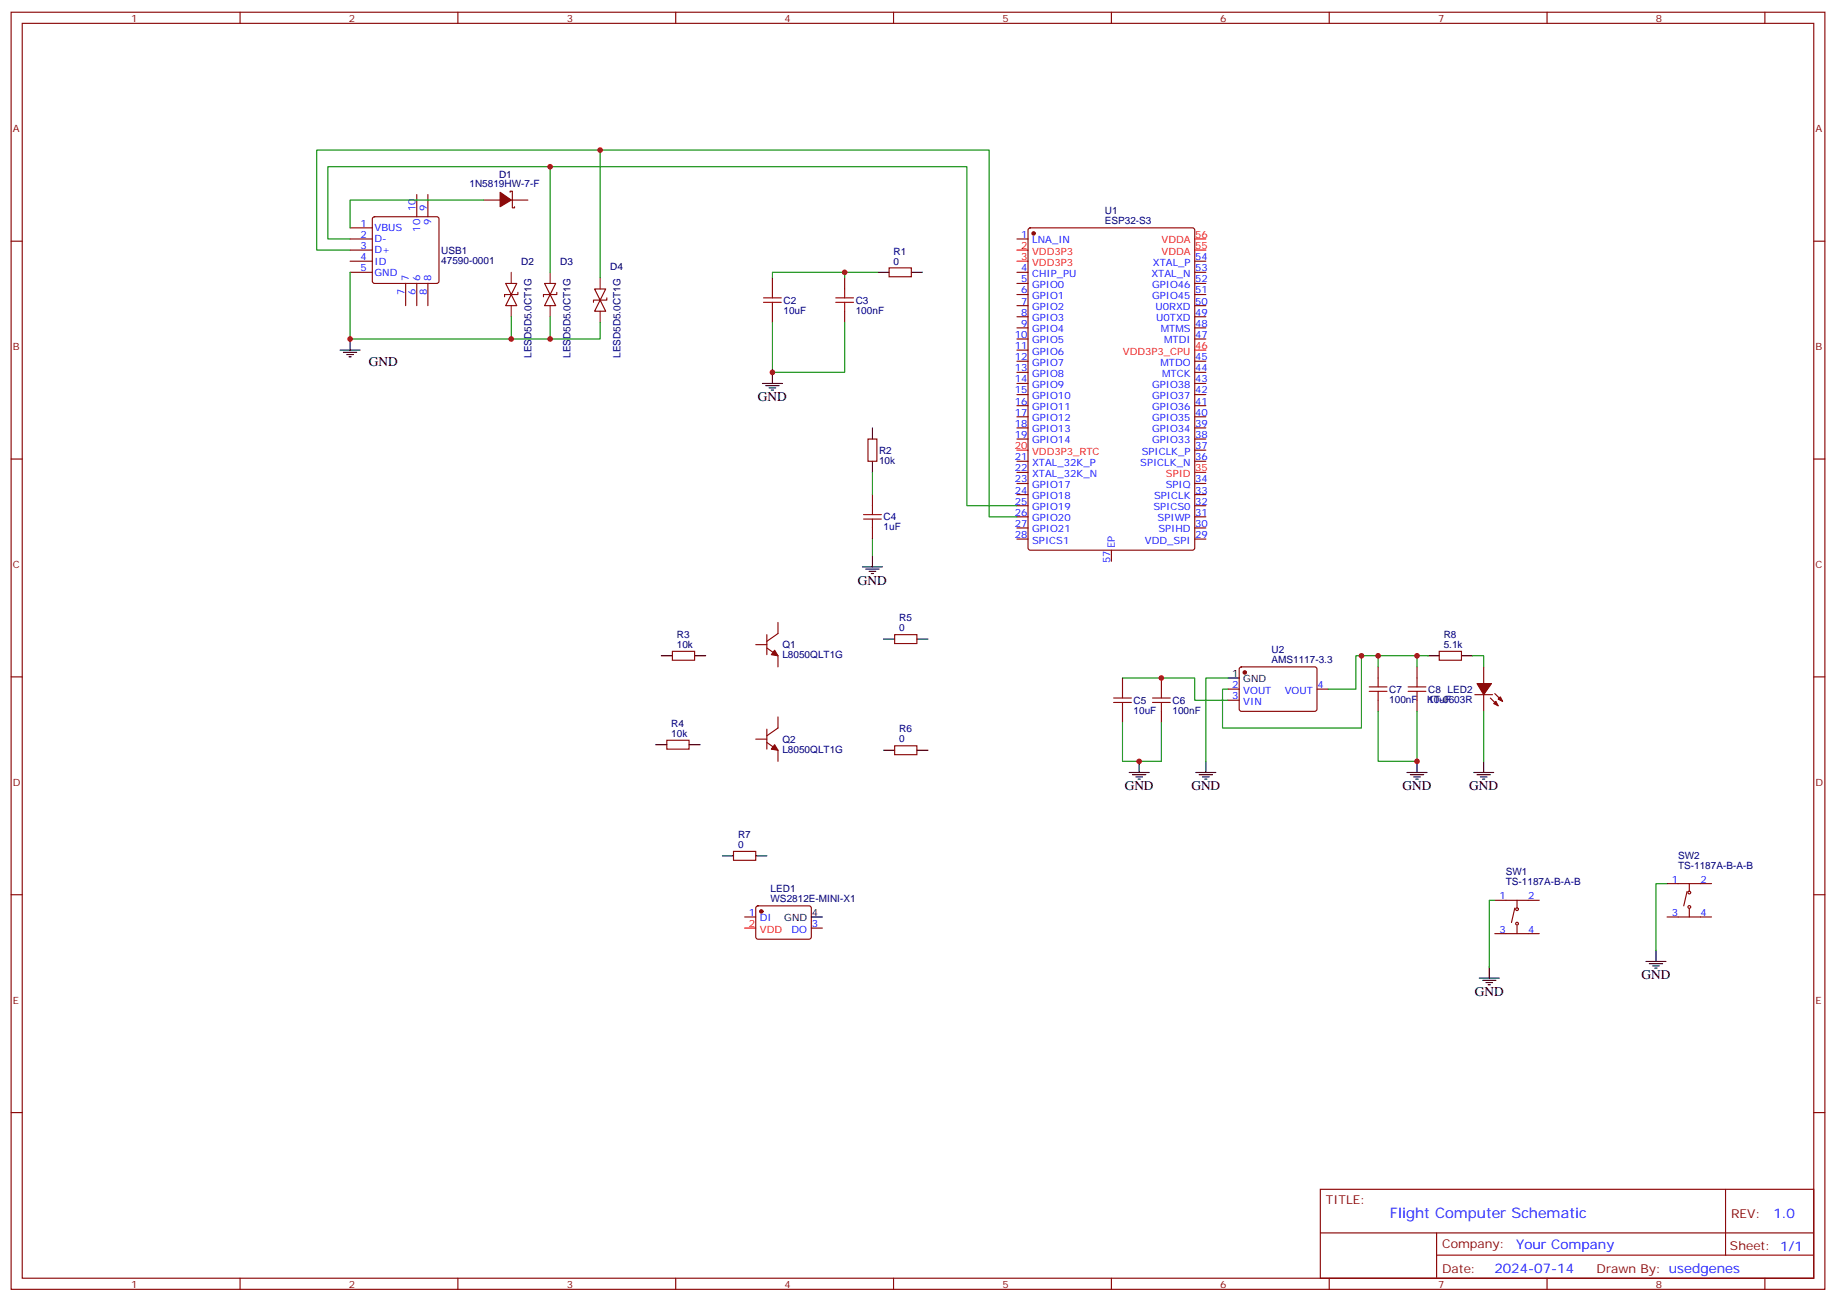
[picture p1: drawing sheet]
<svg xmlns="http://www.w3.org/2000/svg" width="583mm" height="413mm" viewBox="0 0 583 413" stroke-linecap="round" stroke-linejoin="round" font-family="sans-serif">
<g fill="none" stroke="#870000" stroke-width=".35">
<path d="M3.5 3.9h575.8v405.3h-575.8zM7.1 7.4h568.6v398.3h-568.6zM76.2 3.9v3.5M145.3 3.9v3.5M214.5 3.9v3.5M283.6 3.9v3.5M352.8 3.9v3.5M421.9 3.9v3.5M491.1 3.9v3.5M560.2 3.9v3.5M3.5 76.6h3.6M111.1 75.8h7.1"/>
<path d="M111.1 72.3h7.1M111.1 79.4h7.1M118.4 69l.5-.2h19.7l.5 .2 .2 .5v19.8l-.2 .5-.5 .2h-19.7l-.5-.3-.2-.4v-19.8zM132.3 61.7v7.1M135.8 61.7v7.1M153.5 63.5h5.2M161.9 61v-.3h.7v5.3h.7v-.4M162.3 63.5h5.3M322.8 75.8h3.5M326.6 72.5l.4-.2h51.5l.7 .5v101.1l-.4 .7h-51.8l-.6-.4-.1-101.2zM575.7 76.6h3.6M111.1 86.4h7.1"/>
<path d="M111.1 82.9h7.1M128.8 90v7M132.3 90v7M135.8 90v7M160.5 90h3.5l-1.7 3.5zM162.3 93.5l1.7 3.5h-3.5zM164.4 92.8v.7h-4.2v.7M172.9 90h3.5l-1.8 3.5zM174.6 93.5l1.8 3.5h-3.5zM176.7 92.8v.7h-4.2v.7M188.7 91.7h3.6l-1.8 3.5zM190.5 95.2l1.8 3.6h-3.6z"/>
<path d="M192.6 94.5v.7h-4.2v.8M245.2 88.2v3.5M245.2 98.8v3.5M268.1 88.2v3.5M268.1 98.8v3.5M282.2 85h7.1v2.8h-7.1zM322.8 86.4h3.5M322.8 90h3.5M322.8 93.5h3.5M322.8 97h3.5M379.2 86.4h3.6M379.2 90h3.6"/>
<path d="M379.2 93.5h3.6M379.2 97h3.6M379.2 82.9h3.6M322.8 100.5h3.5M322.8 104.1h3.5M322.8 107.6h3.5M322.8 111.1h3.5M322.8 114.7h3.5M322.8 118.2h3.5M379.2 100.5h3.6M379.2 104.1h3.6M379.2 107.6h3.6"/>
<path d="M379.2 114.7h3.6M379.2 118.2h3.6M275.5 139.3h2.8v7.1h-2.8zM322.8 121.7h3.5M322.8 125.2h3.5M322.8 128.8h3.5M322.8 132.3h3.5M322.8 135.8h3.5M322.8 139.3h3.5M379.2 121.7h3.6M379.2 125.2h3.6M379.2 128.8h3.6"/>
<path d="M379.2 132.3h3.6M379.2 135.8h3.6M379.2 139.3h3.6M3.5 145.7h3.6M276.9 157v3.5M322.8 146.4h3.5M322.8 149.9h3.5M322.8 153.5h3.5M322.8 157h3.5M379.2 146.4h3.6M379.2 153.5h3.6M379.2 157h3.6"/>
<path d="M379.2 142.9h3.6M575.7 145.7h3.6M276.9 167.6v3.5M322.8 160.5h3.5M322.8 164h3.5M322.8 167.6h3.5M322.8 171.1h3.5M352.8 174.6v3.6M379.2 160.5h3.6M379.2 164h3.6M379.2 167.6h3.6M379.2 171.1h3.6"/>
<path d="M246.9 197.6v3.5l-3.5 2.5M3.5 214.8h3.6M213.4 206.7h7.1v2.8h-7.1zM239.9 204.6h3.5M243.4 205.7l3.5 2.4v3.6M243.4 201.4v6.4M284 201.4h7v2.9h-7zM356.3 215.2v3.5M368.7 215.2v3.5M389.8 218.7h3.5M393.6 211.9l.5-.2h23.5l.4 .7v12.9l-.7 .5-23.5-.1-.5-.6v-12.7zM418 218.7h3.6"/>
<path d="M437.4 211.7v3.5M449.8 211.7v3.5M456.8 206.7h7.1v2.8h-7.1zM471 211.7v5.3M575.7 214.8h3.6M211.7 234.9h7v2.9h-7zM239.9 234.6h3.5M243.4 235.7l3.5 2.4v3.6M243.4 231.4v6.4M246.9 227.5v3.6l-3.5 2.4M284 236.7h7v2.8h-7zM356.3 225.8v3.5"/>
<path d="M368.7 225.8v3.5M389.8 222.2h3.5M437.4 222.2v3.6M449.8 222.2v3.6M468.1 220.5h5.7M471 220.5v5.3M473.1 221.5l2.4 2.5M474.5 220.1l2.5 2.5M232.8 270.2h7.1v2.8h-7.1zM3.5 284h3.6M236.4 291h3.5M240.1 287.7l.5-.2 16.5 .1 .4 .6v9.5l-.7 .4-16.5-.1-.4-.6v-9.2z"/>
<path d="M257.5 294.6h3.6M474.5 296.3h14.1M474.5 285.7h14.1M480.8 288.2l-1 4.6M481.5 285.7v2.5M481.5 293.9v2.4M529.2 291h14.1M529.2 280.5h14.1M535.5 282.9l-1 4.6M536.2 280.5v2.4M536.2 288.6v2.4M575.7 284h3.6"/>
<path d="M3.5 353.1h3.6M575.7 353.1h3.6M419.1 377.5h156.6v28.2h-156.6zM547.7 377.5v20.9M419.1 391.3h156.5M456 398.4h119.6M456 391.3v14.1M76.2 405.7v3.5M145.3 405.7v3.5M214.5 405.7v3.5M283.6 405.7v3.5M352.8 405.7v3.5"/>
<path d="M421.9 405.7v3.5M491.1 405.7v3.5M560.2 405.7v3.5"/>
<circle cx="481.5" cy="288.6" r=".44"/>
<circle cx="481.5" cy="293.2" r=".44"/>
<circle cx="536.2" cy="283.3" r=".44"/>
<circle cx="536.2" cy="287.9" r=".44"/>
</g>
<g fill="#870000" stroke="#870000" stroke-width=".35">
<path d="M158.7 61l3.6 2.5-3.6 2.1z"/>
<path d="M245.9 206.4l1 1.7-2.1-.3z"/>
<path d="M245.9 236.4l1 1.7-2.1-.3z"/>
<path d="M474.1 223.3l.7-.7 .7 1.4z"/>
<path d="M475.5 221.9l.7-.7 .8 1.4z"/>
<path d="M468.8 217h4.6l-2.4 3.5z"/>
<circle cx="328.1" cy="74.1" r=".53"/>
<circle cx="241.7" cy="289.3" r=".53"/>
<circle cx="395.1" cy="213.4" r=".53"/>
</g>
<path d="M322.8 79.4h3.5M379.2 79.4h3.6M379.2 75.8h3.6M322.8 82.9h3.5M379.2 111.1h3.6M322.8 142.9h3.5M379.2 149.9h3.6M236.4 294.6h3.5" fill="none" stroke="#f00" stroke-width=".35"/>
<path d="M162.3 86.4v3.6M162.3 97v3.5M174.6 86.4v3.6M174.6 97v3.5M190.5 88.2v3.5M190.5 98.8v3.5" fill="none" stroke="#8c2424" stroke-width=".35"/>
<g fill="none" stroke="#a10000" stroke-width=".35">
<path d="M242.4 94.5h5.6M242.4 96h5.6M245.2 91.7v2.8M245.2 96v2.8M265.3 94.5h5.6M265.3 96h5.6M268.1 91.7v2.8M268.1 96v2.8M274.1 163.3h5.7M274.1 164.7h5.7M276.9 160.5v2.8M276.9 164.7v2.9"/>
<path d="M356.3 218.7v2.8M368.7 218.7v2.8M434.6 219.4h5.7M434.6 218h5.7M437.4 215.2v2.8M437.4 219.4v2.8M447 219.4h5.6M447 218h5.6M449.8 215.2v2.8M449.8 219.4v2.8M353.5 223h5.6M353.5 221.5h5.6"/>
<path d="M356.3 223v2.8M365.8 223h5.7M365.8 221.5h5.7M368.7 223v2.8"/>
</g>
<g fill="none" stroke="#000" stroke-width=".35">
<path d="M278.7 86.4h3.5M289.3 86.4h3.5M107.9 111.1h6.4M109 111.8h4.2M110.1 112.5h2.1M110.8 113.2h.7M111.1 107.6v3.5M245.2 118.2v3.5M242 121.7h6.4M243.1 122.4h4.2M244.1 123.1h2.1M244.8 123.8h.7"/>
<path d="M276.9 135.8v3.5M276.9 146.4v3.5M273.8 179.9h6.3M276.9 176.4v3.5M274.8 180.6h4.2M275.9 181.3h2.1M276.6 182h.7M209.9 208.1h3.5M220.5 208.1h3.5M280.5 202.8h3.5M291 202.8h3.6M389.8 215.2h3.5"/>
<path d="M453.3 208.1h3.5M463.9 208.1h3.5M208.1 236.4h3.6M218.7 236.4h3.5M280.5 238.1h3.5M291 238.1h3.6M358.4 245.2h6.4M359.5 245.9h4.2M360.5 246.6h2.2M361.2 247.3h.7M361.6 241.7v3.5M379.6 245.2h6.3"/>
<path d="M380.6 245.9h4.3M381.7 246.6h2.1M382.4 247.3h.7M382.8 241.7v3.5M446.6 245.2h6.4M447.7 245.9h4.2M448.7 246.6h2.1M449.4 247.3h.7M449.8 241.7v3.5M467.8 245.2h6.3M468.8 245.9h4.3M469.9 246.6h2.1"/>
<path d="M470.6 247.3h.7M471 241.7v3.5M229.3 271.6h3.5M239.9 271.6h3.5M257.5 291h3.6M469.5 310.4h6.4M470.6 311.1h4.2M471.7 311.9h2.1M472.4 312.6h.7M472.7 306.9v3.5M522.5 305.2h6.3M523.5 305.9h4.3"/>
<path d="M524.6 306.6h2.1M525.3 307.3h.7M525.6 301.6v3.6"/>
</g>
<g fill="none" stroke="#008700" stroke-width=".35">
<path d="M174.6 52.9v33.5M190.5 47.6v40.6M111.1 75.8h-7v-22.9h202.8v107.6h15.9M111.1 79.4h-10.6v-31.8h213.5v116.4h8.8M153.5 63.5h-42.4v8.8M111.1 86.4v21.2h51.2v-7.1M245.2 88.2v-1.8h22.9v1.8M268.1 86.4h10.6M174.6 100.5v7.1h-12.3M190.5 102.3v5.3h-15.9M245.2 102.3v15.9h22.9v-15.9M276.9 149.9v7.1"/>
<path d="M276.9 171.1v5.3M356.3 215.2h22.9v7h10.6M389.8 215.2h-7v26.5M432.2 208.1h-1.8v10.6h-8.8M437.4 208.1h-5.2v23h-44.1v-12.4h1.7M449.8 208.1h-12.4v3.6M453.3 208.1h-3.5v3.6M467.4 208.1h3.6v3.6M356.3 229.3v12.4h12.4v-12.4M437.4 225.8v15.9h12.4v-15.9M471 225.8v15.9M474.5 285.7h-1.8v21.2"/>
<path d="M529.2 280.5h-3.6v21.1"/>
</g>
<g fill="#c00">
<circle cx="111.1" cy="107.6" r=".88"/>
<circle cx="162.3" cy="107.6" r=".88"/>
<circle cx="174.6" cy="107.6" r=".88"/>
<circle cx="190.5" cy="47.6" r=".88"/>
<circle cx="174.6" cy="52.9" r=".88"/>
<circle cx="245.2" cy="118.2" r=".88"/>
<circle cx="268.1" cy="86.4" r=".88"/>
<circle cx="449.8" cy="208.1" r=".88"/>
<circle cx="449.8" cy="241.7" r=".88"/>
<circle cx="437.4" cy="208.1" r=".88"/>
<circle cx="432.2" cy="208.1" r=".88"/>
<circle cx="368.7" cy="215.2" r=".88"/>
<circle cx="361.6" cy="241.7" r=".88"/>
</g>
<text font-size="4.6" fill="#00f" x="441.2" y="386.5">Flight Computer Schematic</text>
<g font-size="4.2">
<text x="117.1" y="116.1">GND</text>
<text x="240.6" y="127.4">GND</text>
<text x="272.3" y="185.6">GND</text>
<text x="357" y="250.8">GND</text>
<text x="378.2" y="250.8">GND</text>
<text x="445.2" y="250.8">GND</text>
<text x="466.4" y="250.8">GND</text>
<text x="521.1" y="310.8">GND</text>
<text x="468.1" y="316.1">GND</text>
</g>
<g font-size="4.2" fill="#00f">
<text x="562.9" y="386.7">1.0</text>
<text x="481.3" y="396.3">Your Company</text>
<text x="474.4" y="404.1">2024-07-14</text>
</g>
<g font-size="3.9" fill="#800">
<text x="420.9" y="382.1">TITLE:</text>
<text x="549.5" y="386.7">REV:</text>
<text x="457.8" y="396.3">Company:</text>
<text x="549.1" y="396.9">Sheet: 1/1</text>
<text x="457.8" y="403.9">Date:</text>
<text x="506.8" y="404">Drawn By: usedgenes</text>
</g>
<g font-size="3.2" fill="#800">
<text x="41.6" y="6.9">1</text>
<text x="110.8" y="6.9">2</text>
<text x="179.9" y="6.9">3</text>
<text x="249.1" y="6.9">4</text>
<text x="318.2" y="6.9">5</text>
<text x="387.3" y="6.9">6</text>
<text x="456.5" y="6.9">7</text>
<text x="525.6" y="6.9">8</text>
<text x="4.1" y="42">A</text>
<text x="576.3" y="42">A</text>
<text x="4.1" y="111.1">B</text>
<text x="576.3" y="111.1">B</text>
<text x="4.1" y="180.3">C</text>
<text x="576.3" y="180.3">C</text>
<text x="4.1" y="249.4">D</text>
<text x="576.3" y="249.4">D</text>
<text x="4.1" y="318.6">E</text>
<text x="576.3" y="318.6">E</text>
<text x="41.6" y="408.7">1</text>
<text x="110.8" y="408.7">2</text>
<text x="179.9" y="408.7">3</text>
<text x="249.1" y="408.7">4</text>
<text x="318.2" y="408.7">5</text>
<text x="387.3" y="408.7">6</text>
<text x="456.5" y="408.7">7</text>
<text x="525.6" y="408.7">8</text>
</g>
<g font-size="3.2" fill="#000080">
<text x="149" y="59.3">1N5819HW-7-F</text>
<text x="158.4" y="56.4">D1</text>
<text x="350.7" y="71.2">ESP32-S3</text>
<text x="350.7" y="68">U1</text>
<text x="140.1" y="83.6">47590-0001</text>
<text x="140.1" y="80.5">USB1</text>
<text x="283.6" y="84">0</text>
<text x="283.6" y="80.8">R1</text>
<text x="165.5" y="84">D2</text>
<text x="177.8" y="84">D3</text>
<text x="193.7" y="85.8">D4</text>
<text x="248.7" y="99.6">10uF</text>
<text x="248.7" y="96.4">C2</text>
<text x="271.6" y="99.6">100nF</text>
<text x="271.6" y="96.4">C3</text>
<text x="168.7" y="113.6" transform="rotate(-90 168.7 113.6)">LESD5D5.0CT1G</text>
<text x="181.1" y="113.6" transform="rotate(-90 181.1 113.6)">LESD5D5.0CT1G</text>
<text x="196.9" y="113.6" transform="rotate(-90 196.9 113.6)">LESD5D5.0CT1G</text>
<text x="279" y="147.2">10k</text>
<text x="279" y="144">R2</text>
<text x="280.5" y="165.2">C4</text>
<text x="280.5" y="168.4">1uF</text>
<text x="285.4" y="197.2">R5</text>
<text x="214.9" y="202.5">R3</text>
<text x="285.4" y="200.4">0</text>
<text x="458.3" y="202.5">R8</text>
<text x="214.9" y="205.7">10k</text>
<text x="248.4" y="208.9">L8050QLT1G</text>
<text x="248.4" y="205.8">Q1</text>
<text x="403.6" y="207.3">U2</text>
<text x="458.3" y="205.7">5.1k</text>
<text x="403.6" y="210.4">AMS1117-3.3</text>
<text x="441" y="219.9">C7</text>
<text x="453.3" y="219.9">C8 LED2</text>
<text x="359.8" y="226.6">10uF</text>
<text x="359.8" y="223.4">C5</text>
<text x="372.2" y="226.6">100nF</text>
<text x="372.2" y="223.4">C6</text>
<text x="441" y="223">100nF</text>
<text x="453" y="223">KT-0603R</text>
<text x="453.3" y="223">10uF</text>
<text x="213.1" y="233.9">10k</text>
<text x="213.1" y="230.7">R4</text>
<text x="285.4" y="232.5">R6</text>
<text x="248.4" y="238.9">L8050QLT1G</text>
<text x="248.4" y="235.7">Q2</text>
<text x="285.4" y="235.7">0</text>
<text x="234.3" y="269.2">0</text>
<text x="234.3" y="266">R7</text>
<text x="532.7" y="275.7">TS-1187A-B-A-B</text>
<text x="532.7" y="272.5">SW2</text>
<text x="478" y="281">TS-1187A-B-A-B</text>
<text x="478" y="277.8">SW1</text>
<text x="244.6" y="286.3">WS2812E-MINI-X1</text>
<text x="244.6" y="283.1">LED1</text>
</g>
<g font-size="3.2" fill="#00f">
<text x="114.4" y="72">1</text>
<text x="131.9" y="67" transform="rotate(-90 131.9 67)">10</text>
<text x="135.5" y="67" transform="rotate(-90 135.5 67)">9</text>
<text x="136.9" y="71.5" transform="rotate(-90 136.9 71.5)">9</text>
<text x="114.4" y="75.5">2</text>
<text x="118.9" y="73.4">VBUS</text>
<text x="118.9" y="76.9">D-</text>
<text x="133.3" y="73.5" transform="rotate(-90 133.3 73.5)">10</text>
<text x="324.1" y="75.5">1</text>
<text x="327.6" y="77.3">LNA_IN</text>
<text x="114.4" y="79">3</text>
<text x="114.4" y="82.5">4</text>
<text x="118.9" y="80.4">D+</text>
<text x="118.9" y="84">ID</text>
<text x="379.4" y="82.5">54</text>
<text x="114.4" y="86.1">5</text>
<text x="118.9" y="87.5">GND</text>
<text x="129.8" y="89.3" transform="rotate(-90 129.8 89.3)">7</text>
<text x="133.3" y="89.3" transform="rotate(-90 133.3 89.3)">6</text>
<text x="136.9" y="89.3" transform="rotate(-90 136.9 89.3)">8</text>
<text x="324.1" y="86.1">4</text>
<text x="324.1" y="89.6">5</text>
<text x="327.6" y="87.8">CHIP_PU</text>
<text x="365.5" y="87.8">XTAL_N</text>
<text x="365.9" y="84.3">XTAL_P</text>
<text x="379.4" y="89.6">52</text>
<text x="379.4" y="86.1">53</text>
<text x="128.4" y="93.7" transform="rotate(-90 128.4 93.7)">7</text>
<text x="131.9" y="93.7" transform="rotate(-90 131.9 93.7)">6</text>
<text x="135.5" y="93.7" transform="rotate(-90 135.5 93.7)">8</text>
<text x="324.1" y="93.1">6</text>
<text x="327.6" y="91.4">GPIO0</text>
<text x="327.6" y="94.9">GPIO1</text>
<text x="365.7" y="94.9">GPIO45</text>
<text x="365.7" y="91.4">GPIO46</text>
<text x="379.4" y="93.1">51</text>
<text x="324.1" y="96.7">7</text>
<text x="324.1" y="100.2">8</text>
<text x="327.6" y="98.4">GPIO2</text>
<text x="327.6" y="102">GPIO3</text>
<text x="366.8" y="98.4">U0RXD</text>
<text x="367" y="102">U0TXD</text>
<text x="379.4" y="100.2">49</text>
<text x="379.4" y="96.7">50</text>
<text x="322.1" y="107.2">10</text>
<text x="324.1" y="103.7">9</text>
<text x="327.6" y="105.5">GPIO4</text>
<text x="368.5" y="105.5">MTMS</text>
<text x="379.4" y="107.2">47</text>
<text x="379.4" y="103.7">48</text>
<text x="322.1" y="110.8">11</text>
<text x="327.6" y="109">GPIO5</text>
<text x="327.6" y="112.5">GPIO6</text>
<text x="369.5" y="109">MTDI</text>
<text x="322.1" y="114.3">12</text>
<text x="322.1" y="117.8">13</text>
<text x="327.6" y="116.1">GPIO7</text>
<text x="327.6" y="119.6">GPIO8</text>
<text x="368.4" y="116.1">MTDO</text>
<text x="368.9" y="119.6">MTCK</text>
<text x="379.4" y="117.8">44</text>
<text x="379.4" y="114.3">45</text>
<text x="322.1" y="121.4">14</text>
<text x="322.1" y="124.9">15</text>
<text x="327.6" y="123.1">GPIO9</text>
<text x="365.7" y="123.1">GPIO38</text>
<text x="379.4" y="124.9">42</text>
<text x="379.4" y="121.4">43</text>
<text x="322.1" y="128.4">16</text>
<text x="322.1" y="131.9">17</text>
<text x="327.6" y="126.6">GPIO10</text>
<text x="327.6" y="130.2">GPIO11</text>
<text x="365.7" y="130.2">GPIO36</text>
<text x="365.7" y="126.6">GPIO37</text>
<text x="379.4" y="131.9">40</text>
<text x="379.4" y="128.4">41</text>
<text x="322.1" y="135.5">18</text>
<text x="327.6" y="133.7">GPIO12</text>
<text x="327.6" y="137.2">GPIO13</text>
<text x="365.7" y="137.2">GPIO34</text>
<text x="365.7" y="133.7">GPIO35</text>
<text x="379.4" y="135.5">39</text>
<text x="322.1" y="139">19</text>
<text x="327.6" y="140.8">GPIO14</text>
<text x="365.7" y="140.8">GPIO33</text>
<text x="379.4" y="142.5">37</text>
<text x="379.4" y="139">38</text>
<text x="322.1" y="146">21</text>
<text x="322.1" y="149.6">22</text>
<text x="327.6" y="147.8">XTAL_32K_P</text>
<text x="361.9" y="147.8">SPICLK_N</text>
<text x="362.4" y="144.3">SPICLK_P</text>
<text x="379.4" y="146">36</text>
<text x="322.1" y="153.1">23</text>
<text x="327.6" y="151.3">XTAL_32K_N</text>
<text x="327.6" y="154.9">GPIO17</text>
<text x="370" y="154.9">SPIQ</text>
<text x="379.4" y="153.1">34</text>
<text x="322.1" y="156.6">24</text>
<text x="322.1" y="160.2">25</text>
<text x="327.6" y="158.4">GPIO18</text>
<text x="327.6" y="161.9">GPIO19</text>
<text x="366.1" y="161.9">SPICS0</text>
<text x="366.3" y="158.4">SPICLK</text>
<text x="379.4" y="160.2">32</text>
<text x="379.4" y="156.6">33</text>
<text x="322.1" y="163.7">26</text>
<text x="322.1" y="167.2">27</text>
<text x="327.6" y="165.5">GPIO20</text>
<text x="367.5" y="165.5">SPIWP</text>
<text x="379.4" y="167.2">30</text>
<text x="379.4" y="163.7">31</text>
<text x="322.1" y="170.7">28</text>
<text x="327.6" y="169">GPIO21</text>
<text x="327.6" y="172.5">SPICS1</text>
<text x="353.8" y="173.9" transform="rotate(-90 353.8 173.9)">EP</text>
<text x="363.4" y="172.5">VDD_SPI</text>
<text x="367.7" y="169">SPIHD</text>
<text x="379.4" y="170.7">29</text>
<text x="352.4" y="178.7" transform="rotate(-90 352.4 178.7)">57</text>
<text x="391.2" y="218.4">2</text>
<text x="391.2" y="221.9">3</text>
<text x="394.7" y="220.1">VOUT</text>
<text x="407.8" y="220.1">VOUT</text>
<text x="418.2" y="218.4">4</text>
<text x="394.7" y="223.7">VIN</text>
<text x="530.7" y="280.1">1</text>
<text x="539.8" y="280.1">2</text>
<text x="476" y="285.4">1</text>
<text x="485.1" y="285.4">2</text>
<text x="237.7" y="290.7">1</text>
<text x="241.2" y="292.5">DI</text>
<text x="530.7" y="290.7">3</text>
<text x="539.8" y="290.7">4</text>
<text x="251.3" y="296">DO</text>
<text x="257.7" y="294.2">3</text>
<text x="476" y="296">3</text>
<text x="485.1" y="296">4</text>
</g>
<g font-size="3.2" fill="#f00">
<text x="368.7" y="77.3">VDDA</text>
<text x="379.4" y="75.5">56</text>
<text x="324.1" y="79">2</text>
<text x="324.1" y="82.5">3</text>
<text x="327.6" y="80.8">VDD3P3</text>
<text x="368.7" y="80.8">VDDA</text>
<text x="379.4" y="79">55</text>
<text x="327.6" y="84.3">VDD3P3</text>
<text x="356.5" y="112.5">VDD3P3_CPU</text>
<text x="379.4" y="110.8">46</text>
<text x="322.1" y="142.5">20</text>
<text x="327.6" y="144.3">VDD3P3_RTC</text>
<text x="379.4" y="149.6">35</text>
<text x="370.1" y="151.3">SPID</text>
<text x="237.7" y="294.2">2</text>
<text x="241.2" y="296">VDD</text>
</g>
<g font-size="3.2">
<text x="391.2" y="214.8">1</text>
<text x="394.7" y="216.6">GND</text>
<text x="248.9" y="292.5">GND</text>
<text x="257.7" y="290.7">4</text>
</g>
</svg>
